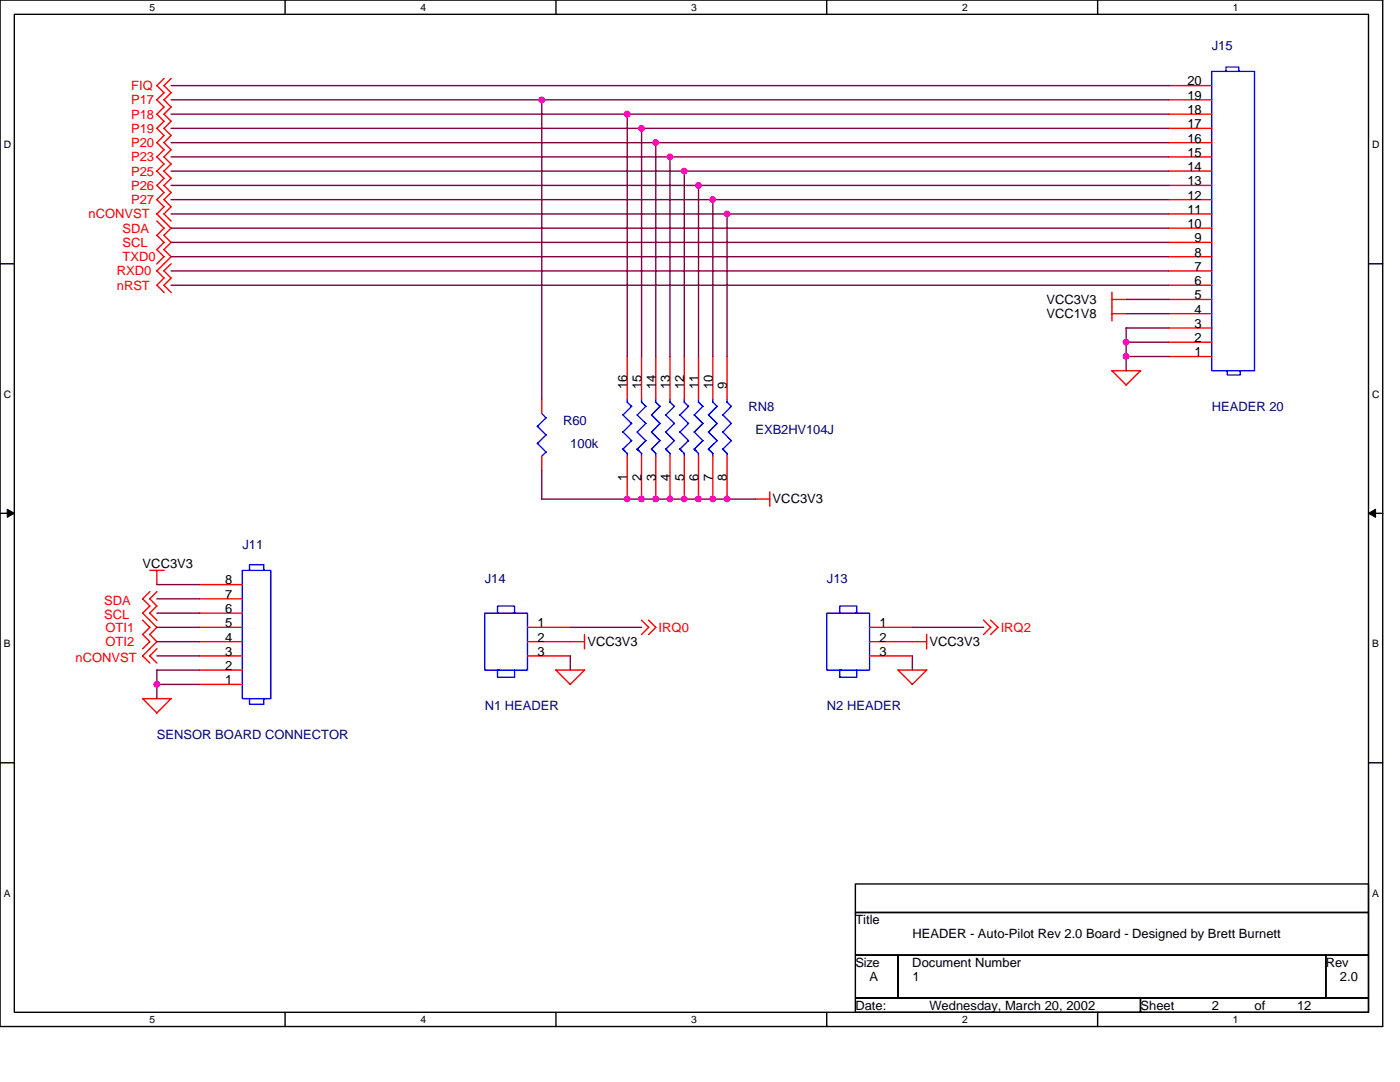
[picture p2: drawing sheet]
<svg xmlns="http://www.w3.org/2000/svg" width="279mm" height="216mm" viewBox="0 0 279 216" stroke-linecap="round" stroke-linejoin="round" font-family="sans-serif">
<path d="M0 0h275.9v204.8h-275.9zM2.9 2.9h270.2v199.1h-270.2z" fill="none" stroke="#000" stroke-width=".28"/>
<g fill="#fff">
<path d="M29.9 .3h1.1v2.3h-1.1z"/>
<path d="M29.9 202.3h1.1v2.3h-1.1z"/>
</g>
<path d="M56.9 0v2.9M56.9 202v2.8" fill="none" stroke="#000" stroke-width=".28"/>
<g fill="#fff">
<path d="M83.9 .3h1.1v2.3h-1.1z"/>
<path d="M83.9 202.3h1.1v2.3h-1.1z"/>
</g>
<path d="M111 0v2.9M111 202v2.8" fill="none" stroke="#000" stroke-width=".28"/>
<g fill="#fff">
<path d="M138 .3h1.1v2.3h-1.1z"/>
<path d="M138 202.3h1.1v2.3h-1.1z"/>
</g>
<path d="M165 0v2.9M165 202v2.8" fill="none" stroke="#000" stroke-width=".28"/>
<g fill="#fff">
<path d="M192 .3h1.1v2.3h-1.1z"/>
<path d="M192 202.3h1.1v2.3h-1.1z"/>
</g>
<path d="M219.1 0v2.9M219.1 202v2.8" fill="none" stroke="#000" stroke-width=".28"/>
<g fill="#fff">
<path d="M246.1 .3h1.1v2.3h-1.1z"/>
<path d="M246.1 202.3h1.1v2.3h-1.1z"/>
<path d="M.7 27.7h1.5v2.3h-1.5z"/>
<path d="M273.8 27.7h1.5v2.3h-1.5z"/>
<path d="M.7 77.5h1.5v2.3h-1.5z"/>
<path d="M273.8 77.5h1.5v2.3h-1.5z"/>
</g>
<path d="M0 52.6h2.9M273.1 52.6h2.8" fill="none" stroke="#000" stroke-width=".28"/>
<g fill="#fff">
<path d="M.7 127.3h1.4v2.3h-1.4z"/>
<path d="M273.8 127.3h1.4v2.3h-1.4z"/>
</g>
<path d="M0 102.4h2.9M273.1 102.4h2.8" fill="none" stroke="#000" stroke-width=".28"/>
<path d="M1.4 101.6l1.5 .8-1.5 .8zM273.1 102.4l1.4-.8v1.6z" fill="#000" stroke="#000" stroke-width=".2"/>
<g fill="#fff">
<path d="M.7 177.1h1.4v2.3h-1.4z"/>
<path d="M273.8 177.1h1.4v2.3h-1.4z"/>
</g>
<path d="M0 152.2h2.9M273.1 152.2h2.8M170.7 176.4h102.4v5.7h-102.4zM170.7 182.1h102.4v8.5h-102.4zM170.7 190.6h8.5v8.6h-8.5zM170.7 199.2h56.9v2.8h-56.9zM179.2 190.6h85.4v8.6h-85.4zM227.6 199.2h45.5v2.8h-45.5zM264.6 190.6h8.5v8.6h-8.5z" fill="none" stroke="#000" stroke-width=".28"/>
<g fill="none" stroke="#f00" stroke-width=".28">
<path d="M32.7 18.5l-1.4 1.4 1.4 1.4-1.4 1.5 1.4 1.4M32.7 15.6l-1.4 1.5 1.4 1.4M34.2 18.5l-1.5 1.4 1.5 1.4-1.5 1.5 1.5 1.4M34.2 15.6l-1.5 1.5 1.5 1.4M233.3 19.9h8.5M233.3 17.1h8.5M32.7 24.2l-1.4 1.4 1.4 1.5M32.7 27l-1.4 1.5 1.4 1.4-1.4 1.4 1.4 1.4M32.7 32.7l-1.4 1.4 1.4 1.5M32.7 35.6l-1.4 1.4 1.4 1.4-1.4 1.4 1.4 1.5M34.2 24.2l-1.5 1.4 1.5 1.5M34.2 27l-1.5 1.5 1.5 1.4-1.5 1.4 1.5 1.4"/>
<path d="M34.2 32.7l-1.5 1.4 1.5 1.5M34.2 35.6l-1.5 1.4 1.5 1.4-1.5 1.4 1.5 1.5M233.3 39.8h8.5M233.3 37h8.5M233.3 34.1h8.5M233.3 31.3h8.5M233.3 28.5h8.5M233.3 25.6h8.5M233.3 22.8h8.5M31.3 44.1l1.4 1.4-1.4 1.5 1.4 1.4-1.4 1.4M31.3 49.8l1.4 1.4-1.4 1.5M32.7 49.8l1.4 1.4-2.8 2.9 1.4 1.4-1.4 1.4 1.4 1.5"/>
<path d="M32.7 41.2l-1.4 1.5 2.8 2.8-1.4 1.5 1.4 1.4-1.4 1.4M34.2 41.2l-1.5 1.5 1.5 1.4M34.2 52.6l-1.5 1.5 1.5 1.4-1.5 1.4 1.5 1.5M221.9 59.8h2.9M221.9 58.3v5.7M233.3 59.8h8.5M233.3 56.9h8.5M233.3 54.1h8.5M233.3 51.2h8.5M233.3 48.4h8.5M233.3 45.5h8.5M233.3 42.7h8.5"/>
<path d="M108.1 79.7v2.8M125.2 71.1v8.6M128 71.1v8.6M130.9 71.1v8.6M133.7 71.1v8.6M136.6 71.1v8.6M139.4 71.1v8.6M142.3 71.1v8.6M145.1 71.1v8.6M221.9 74l2.8 2.8M221.9 62.6h2.9M221.9 74h5.7l-2.9 2.8"/>
<path d="M233.3 62.6h8.5M233.3 71.1h8.5M233.3 68.3h8.5M233.3 65.4h8.5M108.1 91v2.9M125.2 91v8.6M128 91v8.6M130.9 91v8.6M133.7 91v8.6M136.6 91v8.6M139.4 91v8.6M142.3 91v8.6"/>
<path d="M145.1 91v8.6M150.8 99.6h2.8M153.6 98.1v2.9M29.9 113.8h2.8M29.9 118l-1.4 1.5 1.4 1.4M31.3 113.8v2.9M31.3 118l-1.4 1.5 1.4 1.4M39.8 119.5h8.6M39.8 116.6h8.6M28.4 126.6l1.5 1.4-1.5 1.5M28.4 123.7l1.5 1.5-1.5 1.4M28.4 139.4l2.9 2.9"/>
<path d="M28.5 139.4h5.7M29.9 126.6l1.4 1.4-2.8 2.9 1.4 1.4M29.9 123.7l1.4 1.5-1.4 1.4M29.9 120.9l-1.4 1.4 1.4 1.5M31.3 120.9l-1.4 1.4 1.4 1.5M31.3 129.4l-1.4 1.5 1.4 1.4M34.1 139.4l-2.8 2.9M39.8 133.7h8.6M39.8 128h8.6M39.8 125.2h8.6M39.8 130.9h8.6M39.8 136.6h8.6"/>
<path d="M39.8 122.3h8.6M105.3 128h11.3M105.3 125.2h8.5M105.3 130.9h8.5M110.9 133.7l2.9 2.9M111 133.7h5.7l-2.9 2.9M116.6 126.6v2.9M128 123.7l1.5 1.5-1.5 1.4M129.4 123.7l1.5 1.5-1.5 1.4M173.5 128h11.4M173.5 125.2h8.6M173.5 130.9h8.6"/>
<path d="M182.1 136.6l-2.9-2.9h5.8l-2.9 2.9M184.9 126.6v2.9M196.3 123.7l1.4 1.5-1.4 1.4M197.7 123.7l1.5 1.5-1.5 1.4"/>
</g>
<g fill="none" stroke="#00f" stroke-width=".28">
<path d="M241.8 14.2h8.6v59.8h-8.6zM244.7 14.2v-.8h2.5v.8M125.2 79.7v.5l.8 .9M128 79.7v.5l.9 .9M130.9 79.7v.5l.8 .9-1.7 1.7M133.7 79.7v.5l.9 .9M136.6 79.7v.5l.8 .9M139.4 79.7v.5l.9 .9M142.3 79.7v.5l.8 .9M145.1 79.7v.5l.8 .9M244.9 74v.8h2.6v-.8M107.3 85.1l1.7 1.7"/>
<path d="M107.3 88.5l1.7 1.7-.9 .9M108.1 82.5l.9 .9M109 83.4l-1.8 1.7M109 86.8l-1.8 1.7M124.3 89.6l.3 .3M124.3 89.6l.9 .9M124.3 82.8l1.7 1.7M125.2 90.5v.5M126.1 87.9l-1.8 1.7M126.1 84.5l-1.8 1.7 1.7 1.7M126.1 81.1l-1.8 1.7M127.1 89.6l.9 .9"/>
<path d="M127.1 86.2l1.8 1.7M127.1 82.8l1.8 1.7M128 90.5v.5M128.9 87.9l-1.7 1.7M128.9 84.5l-1.7 1.7M128.9 81.1l-1.7 1.7M130 89.6l.3 .3M130 89.6l.9 .9M130 82.8l1.7 1.7M130.9 90.5v.5M131.7 84.5l-1.7 1.7 1.7 1.7-1.7 1.7M132.8 89.6l.4 .3"/>
<path d="M132.8 89.6l.9 .9M132.8 82.8l1.8 1.7M133.7 90.5v.5M134.6 87.9l-1.7 1.7M134.6 84.5l-1.8 1.7 1.8 1.7M134.6 81.1l-1.7 1.7M135.7 89.6l.9 .9M135.7 86.2l1.7 1.7M135.7 82.8l1.7 1.7M136.6 90.5v.5M137.4 87.9l-1.7 1.7M137.4 84.5l-1.7 1.7"/>
<path d="M137.4 81.1l-1.7 1.7M138.5 89.6l.3 .3M138.5 89.6l.9 .9M138.5 82.8l1.8 1.7M139.4 90.5v.5M140.3 87.9l-1.7 1.7M140.3 84.5l-1.8 1.7 1.8 1.7M140.3 81.1l-1.7 1.7M141.4 82.8l1.7 1.7M142.3 90.5v.5M143.1 87.9l-1.7 1.7 .9 .9M143.1 84.5l-1.7 1.7 1.7 1.7"/>
<path d="M143.1 81.1l-1.7 1.7M144.2 89.6l.3 .3M144.2 89.6l.9 .9M144.2 82.8l1.7 1.7M145.1 90.5v.5M146 87.9l-1.7 1.7M146 84.5l-1.8 1.7 1.7 1.7M146 81.1l-1.7 1.7M48.4 113.8h5.7v25.6h-5.7zM49.8 113.8v-1.1h2.8v1.1M49.8 139.4v1.1h2.8v-1.1M96.7 122.3h8.6v11.4h-8.6z"/>
<path d="M99.3 122.3v-1.4h3.4v1.4h-.3M99.6 133.7h-.3v1.4h3.4v-1.4M165 122.3h8.5v11.4h-8.5zM167.6 122.3v-1.4h3.4v1.4h-.3M167.9 133.7h-.3v1.4h3.4v-1.4"/>
</g>
<g fill="none" stroke="#800040" stroke-width=".28">
<path d="M34.1 17.1h199.2M34.1 19.9h199.2M108.1 19.9v59.8M34.1 22.8h199.2M34.1 25.6h199.2M34.1 28.5h199.2M34.1 37h199.2M34.1 31.3h199.2M34.1 34.1h199.2M34.1 39.8h199.2M125.2 22.8v48.4M128 25.6v45.6"/>
<path d="M130.9 28.5v42.7M133.7 31.3v39.9M136.6 34.1v37.1M139.4 37v34.2M142.3 39.8v31.4M34.1 42.7h199.2M34.1 45.5h199.2M34.1 54.1h199.2M34.1 51.2h199.2M34.1 48.4h199.2M34.1 56.9h199.2M145.1 42.7v28.5"/>
<path d="M224.7 59.8h8.6M224.7 68.3h8.6M224.7 62.6h8.6M224.7 71.1h8.6M233.3 65.4h-8.6v8.6M108.1 93.9v5.7h42.7M31.3 116.6h8.6M31.3 119.5h8.6M31.3 122.3h8.6M31.3 125.2h8.6M31.3 130.9h8.6M31.3 128h8.6"/>
<path d="M31.3 136.6h8.6M39.9 133.7h-8.6v5.7M113.8 125.2h14.3M113.8 130.9v2.8M182.1 125.2h14.2M182.1 130.9v2.8"/>
</g>
<g fill="#f0f" stroke="#f0f" stroke-width=".28">
<circle cx="128" cy="25.6" r=".56"/>
<circle cx="145.1" cy="42.7" r=".56"/>
<circle cx="130.9" cy="28.4" r=".56"/>
<circle cx="31.3" cy="136.6" r=".57"/>
<circle cx="224.7" cy="68.3" r=".57"/>
<circle cx="139.4" cy="37" r=".57"/>
<circle cx="136.6" cy="34.1" r=".56"/>
<circle cx="133.7" cy="31.3" r=".56"/>
<circle cx="142.2" cy="39.8" r=".56"/>
<circle cx="224.7" cy="71.1" r=".56"/>
<circle cx="108.1" cy="19.9" r=".56"/>
<circle cx="125.2" cy="22.8" r=".57"/>
<circle cx="136.6" cy="99.6" r=".56"/>
<circle cx="139.4" cy="99.6" r=".56"/>
<circle cx="128" cy="99.6" r=".55"/>
<circle cx="130.9" cy="99.6" r=".56"/>
<circle cx="133.7" cy="99.6" r=".55"/>
<circle cx="142.2" cy="99.6" r=".55"/>
<circle cx="145.1" cy="99.6" r=".56"/>
<circle cx="125.2" cy="99.6" r=".56"/>
</g>
<g font-size="2.6" fill="#000080">
<text x="241.8" y="10">J15</text>
<text x="149.4" y="82">RN8</text>
<text x="241.8" y="82">HEADER 20</text>
<text x="112.4" y="84.8">R60</text>
<text x="113.8" y="89.4">100k</text>
<text x="150.8" y="86.5">EXB2HV104J</text>
<text x="48.4" y="109.6">J11</text>
<text x="96.7" y="116.4">J14</text>
<text x="165" y="116.4">J13</text>
<text x="96.7" y="141.7">N1 HEADER</text>
<text x="165" y="141.7">N2 HEADER</text>
<text x="31.3" y="147.4">SENSOR BOARD CONNECTOR</text>
</g>
<g font-size="2.6" fill="#f00">
<text x="26.2" y="18">FIQ</text>
<text x="26.2" y="23.7">P18</text>
<text x="26.2" y="20.8">P17</text>
<text x="26.2" y="26.5">P19</text>
<text x="26.2" y="29.3">P20</text>
<text x="26.2" y="32.2">P23</text>
<text x="26.2" y="35">P25</text>
<text x="26.2" y="37.9">P26</text>
<text x="26.2" y="40.7">P27</text>
<text x="17.7" y="43.6">nCONVST</text>
<text x="24.5" y="46.4">SDA</text>
<text x="24.5" y="49.3">SCL</text>
<text x="24.5" y="52.1">TXD0</text>
<text x="23.3" y="54.9">RXD0</text>
<text x="23.3" y="57.8">nRST</text>
<text x="20.8" y="120.7">SDA</text>
<text x="20.8" y="123.5">SCL</text>
<text x="21.1" y="128.9">OTI2</text>
<text x="21.1" y="126.1">OTI1</text>
<text x="131.4" y="126.1">IRQ0</text>
<text x="199.7" y="126.1">IRQ2</text>
<text x="15.1" y="132">nCONVST</text>
</g>
<g font-size="2.6">
<text x="237" y="17.1">20</text>
<text x="237" y="22.8">18</text>
<text x="237" y="19.9">19</text>
<text x="237" y="28.4">16</text>
<text x="237" y="25.6">17</text>
<text x="237" y="34.1">14</text>
<text x="237" y="31.3">15</text>
<text x="237" y="39.8">12</text>
<text x="237" y="37">13</text>
<text x="237" y="45.5">10</text>
<text x="237" y="42.7">11</text>
<text x="238.4" y="51.2">8</text>
<text x="238.4" y="48.3">9</text>
<text x="238.4" y="59.7">5</text>
<text x="238.4" y="56.9">6</text>
<text x="238.4" y="54">7</text>
<text x="208.8" y="60.6">VCC3V3</text>
<text x="208.8" y="63.5">VCC1V8</text>
<text x="238.4" y="65.4">3</text>
<text x="238.4" y="62.6">4</text>
<text x="238.4" y="71.1">1</text>
<text x="238.4" y="68.3">2</text>
<text x="125.2" y="77.7" transform="rotate(-90 125.2 77.7)">16</text>
<text x="128" y="77.7" transform="rotate(-90 128 77.7)">15</text>
<text x="130.9" y="77.7" transform="rotate(-90 130.9 77.7)">14</text>
<text x="133.7" y="77.7" transform="rotate(-90 133.7 77.7)">13</text>
<text x="136.5" y="77.7" transform="rotate(-90 136.5 77.7)">12</text>
<text x="139.4" y="77.7" transform="rotate(-90 139.4 77.7)">11</text>
<text x="142.2" y="77.7" transform="rotate(-90 142.2 77.7)">10</text>
<text x="145.1" y="77.7" transform="rotate(-90 145.1 77.7)">9</text>
<text x="125.2" y="96" transform="rotate(-90 125.2 96)">1</text>
<text x="128" y="96" transform="rotate(-90 128 96)">2</text>
<text x="130.9" y="96" transform="rotate(-90 130.9 96)">3</text>
<text x="133.7" y="96" transform="rotate(-90 133.7 96)">4</text>
<text x="136.5" y="96" transform="rotate(-90 136.5 96)">5</text>
<text x="139.4" y="96" transform="rotate(-90 139.4 96)">6</text>
<text x="142.2" y="96" transform="rotate(-90 142.2 96)">7</text>
<text x="145.1" y="96" transform="rotate(-90 145.1 96)">8</text>
<text x="154.2" y="100.5">VCC3V3</text>
<text x="28.5" y="113.3">VCC3V3</text>
<text x="44.9" y="119.5">7</text>
<text x="44.9" y="116.6">8</text>
<text x="44.9" y="125.2">5</text>
<text x="44.9" y="122.3">6</text>
<text x="107.3" y="125.2">1</text>
<text x="175.5" y="125.2">1</text>
<text x="44.9" y="130.9">3</text>
<text x="44.9" y="128">4</text>
<text x="107.3" y="128">2</text>
<text x="107.3" y="130.9">3</text>
<text x="117.2" y="128.9">VCC3V3</text>
<text x="175.5" y="128">2</text>
<text x="175.5" y="130.9">3</text>
<text x="185.5" y="128.9">VCC3V3</text>
<text x="44.9" y="136.5">1</text>
<text x="44.9" y="133.7">2</text>
<text x="170.7" y="184.4">Title</text>
<text x="182.1" y="187.2">HEADER - Auto-Pilot Rev 2.0 Board - Designed by Brett Burnett</text>
<text x="170.7" y="192.9">Size</text>
<text x="173.5" y="195.8">A</text>
<text x="182.1" y="192.9">Document Number</text>
<text x="182.1" y="195.8">1</text>
<text x="264.6" y="192.9">Rev</text>
<text x="267.4" y="195.8">2.0</text>
<text x="170.7" y="201.5">Date:</text>
<text x="185.5" y="201.5">Wednesday, March 20, 2002</text>
<text x="227.6" y="201.5">Sheet</text>
<text x="241.8" y="201.5">2</text>
<text x="250.4" y="201.5">of</text>
<text x="258.9" y="201.5">12</text>
</g>
<g font-size="2">
<text x="29.9" y="2.1">5</text>
<text x="83.9" y="2.1">4</text>
<text x="138" y="2.1">3</text>
<text x="192" y="2.1">2</text>
<text x="246.1" y="2.1">1</text>
<text x=".7" y="29.6">D</text>
<text x="273.8" y="29.6">D</text>
<text x=".7" y="79.4">C</text>
<text x="273.8" y="79.4">C</text>
<text x=".7" y="129.2">B</text>
<text x="273.8" y="129.2">B</text>
<text x=".7" y="178.9">A</text>
<text x="273.8" y="178.9">A</text>
<text x="29.9" y="204.1">5</text>
<text x="83.9" y="204.1">4</text>
<text x="138" y="204.1">3</text>
<text x="192" y="204.1">2</text>
<text x="246.1" y="204.1">1</text>
</g>
</svg>
